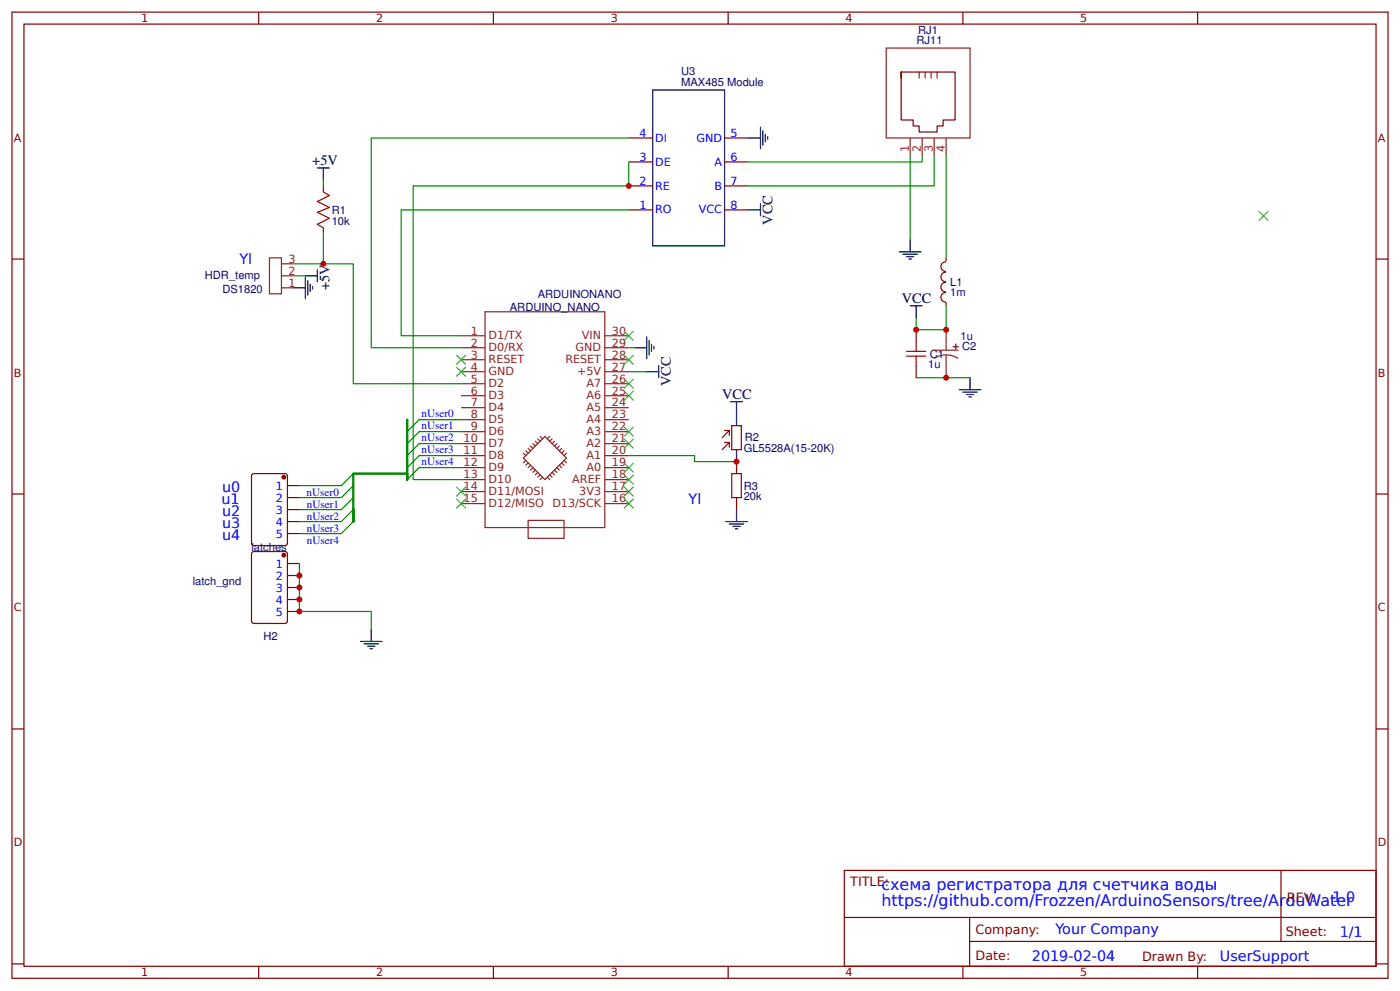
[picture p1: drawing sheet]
<svg xmlns="http://www.w3.org/2000/svg" width="309mm" height="219mm" viewBox="0 0 309 219" stroke-linecap="round" stroke-linejoin="round" font-family="sans-serif">
<g fill="none" stroke="#800" stroke-width=".26">
<path d="M2.6 2.7h304.1v213.2h-304.1zM5.3 5.3h298.7v208h-298.7zM57.1 2.7v2.6M109 2.7v2.6M160.9 2.7v2.6M199.1 15.9h11.9v10.6h-2.6v1.3h-1.4v1.3h-3.9v-1.3h-1.4v-1.3h-2.6v-10.6v1.3M212.7 2.7v2.6M264.6 2.7v2.6M138.9 35.7h5.3M138.9 30.5h5.3M160.1 35.7h5.3M160.1 30.5h5.3"/>
<path d="M2.6 57.2h2.7M71.4 41v1.4M71.4 50.3v1.3M138.9 46.3h5.3M138.9 41h5.3M160.1 46.3h5.3M160.1 41h5.3M209 57.8a1.06 1.06 0 0 0-1.1 1 1.06 1.06 0 0 0 1.1 1.1M209 56.9v.8M304 57.2h2.7M202.4 72.8v2.6M209 62.3a1.06 1.06 0 0 0-1.1 1.1 1.06 1.06 0 0 0 1.1 1"/>
<path d="M209 60.1a1.06 1.06 0 0 0-1.1 1 1.06 1.06 0 0 0 1.1 1.1M209 64.6a1.06 1.06 0 0 0-1.1 1 1.06 1.06 0 0 0 1.1 1.1M209 66.7v.8M160.1 95h1v1.1M160.1 97.7h1v1M161.1 95l-1.6 1.6M161.1 97.7l-1.6 1.5M161.7 94h2.1v5.2h-2.1zM202.4 80.7v2.7M2.6 109h2.7M55.6 104.8l.5-.3h6.9l.4 .3 .1 15.1-.3 .4-7.1 .1-.5-.3zM63.5 107.2h2.6"/>
<path d="M63.5 109.8h2.6M63.5 112.5h2.6M63.5 115.1h2.6M63.5 117.8h2.6M162.7 101.9v2.6M162.7 109.8v2.7M304 109h2.7M55.8 121.8l7.2-.1 .4 .3 .1 15.1-.3 .4-7.1 .1-.5-.3v-15zM63.5 124.4h2.6M63.5 127h2.6M63.5 129.7h2.6M63.5 132.3h2.6"/>
<path d="M63.5 135h2.6M2.6 160.9h2.7M304 160.9h2.7M186.5 192.1h117.5v21.2h-117.5zM283 192.1v15.7M2.6 212.8h2.7M57.1 213.3v2.6M109 213.3v2.6M160.9 213.3v2.6M186.6 202.5h117.3M212.7 213.3v2.6M214.2 207.8h89.7"/>
<path d="M214.2 202.5v10.6M264.6 213.3v2.6M304 212.8h2.7"/>
</g>
<g fill="none" stroke="#8d2323" stroke-width=".26">
<path d="M195.8 10.6h18.5v19.9h-18.5zM203.1 15.9v1.3M204.4 15.9v1.3M205.7 15.9v1.3M207 15.9v1.3M201.1 30.5v3.9M203.7 30.5v3.9M206.4 30.5v3.9M209 30.5v3.9M59.5 56.9h2.7v7.9h-2.7zM62.2 58.2h2.6M62.2 63.5h2.6"/>
<path d="M62.2 60.9h2.6M101.9 79.4h5.3M101.9 76.8h5.3M101.9 74.1h5.3M107.2 68.8h26.4v47.6h-26.4zM133.6 79.4h5.3M133.6 76.8h5.3M133.6 74.1h5.3M206.4 77.3h5.3M209 78.3l-1.4 .2-1.2 .6M209 78.3l1.4 .2 1.3 .6M209 72.8v4.5"/>
<path d="M209 78.3v5.1M101.9 97.9h5.3M101.9 95.3h5.3M101.9 92.6h5.3M101.9 90h5.3M101.9 87.3h5.3M101.9 84.7h5.3M101.9 82h5.3M116.2 99.5l.5 .5M116.7 99l.5 .5M117.2 98.5l.5 .5M117.7 97.9l.6 .6"/>
<path d="M118.3 97.4l.5 .5M118.8 96.9l.5 .5M119.3 96.3l.6 .6M121.4 96.3l-.5 .6M122 96.9l-.6 .5M122.5 97.4l-.5 .5M123 97.9l-.5 .6M123.6 98.5l-.6 .5M124.1 99l-.5 .5M124.6 99.5l-.5 .5M133.6 97.9h5.3M133.6 95.3h5.3"/>
<path d="M133.6 92.6h5.3M133.6 90h5.3M133.6 87.3h5.3M133.6 84.7h5.3M133.6 82h5.3M101.9 108.5h5.3M101.9 105.9h5.3M101.9 103.2h5.3M101.9 100.6h5.3M101.9 111.2h5.3M115.6 101.1l4.8-4.8 4.7 4.8-4.7 4.8zM115.6 100l.6 .6"/>
<path d="M116.2 101.6l-.6 .6M116.7 114.9h7.9v3.9h-7.9zM116.7 102.2l-.5 .5M117.2 102.7l-.5 .5M117.7 103.2l-.5 .5M118.3 103.7l-.6 .6M118.8 104.3l-.5 .5M119.3 104.8l-.5 .5M119.9 105.3l-.6 .6M120.9 105.3l.5 .6M121.4 104.8l.6 .5M122 104.3l.5 .5"/>
<path d="M122.5 103.7l.5 .6M123 103.2l.6 .5M123.6 102.7l.5 .5M124.1 102.2l.5 .5M124.6 101.6l.5 .6M125.1 100l-.5 .6M133.6 108.5h5.3M133.6 105.9h5.3M133.6 103.2h5.3M133.6 100.6h5.3M133.6 111.2h5.3"/>
</g>
<path d="M71.4 42.4l1.4 .8-2.7 1.3 2.7 1.3-2.7 1.1 2.7 1.3-2.7 1.3 1.3 .8M200.3 78.6h4.2M200.3 77.5h4.2M202.4 75.4v2.1M202.4 78.6v2.1M161.7 104.5h2.1v5.3h-2.1z" fill="none" stroke="#a00000" stroke-width=".26"/>
<g fill="#8d2323" stroke="#8d2323" stroke-width=".26">
<path d="M210.6 76.5h1.1z"/>
<path d="M211.1 76v1z"/>
</g>
<g fill="#000" stroke="#3c3" stroke-width=".26">
<path d="M278.1 46.6l2.1 2.1zM278.1 48.7l2.1-2.1z"/>
<path d="M100.8 78.3l2.1 2.2zM102.9 78.3l-2.1 2.2z"/>
<path d="M137.8 78.3l2.2 2.2zM140 78.3l-2.2 2.2z"/>
<path d="M137.8 73.1l2.2 2.1zM140 73.1l-2.2 2.1z"/>
<path d="M100.8 81l2.1 2.1zM102.9 81l-2.1 2.1z"/>
<path d="M137.8 96.9l2.2 2.1zM140 96.9l-2.2 2.1z"/>
<path d="M137.8 94.2l2.2 2.1zM140 94.2l-2.2 2.1z"/>
<path d="M137.8 86.3l2.2 2.1zM140 86.3l-2.2 2.1z"/>
<path d="M137.8 83.6l2.2 2.2zM140 83.6l-2.2 2.2z"/>
<path d="M100.8 107.4l2.1 2.2zM102.9 107.4l-2.1 2.2z"/>
<path d="M100.8 110.1l2.1 2.1zM102.9 110.1l-2.1 2.1z"/>
<path d="M137.8 110.1l2.2 2.1zM140 110.1l-2.2 2.1z"/>
<path d="M137.8 107.4l2.2 2.2zM140 107.4l-2.2 2.2z"/>
<path d="M137.8 104.8l2.2 2.1zM140 104.8l-2.2 2.1z"/>
<path d="M137.8 102.2l2.2 2.1zM140 102.2l-2.2 2.1z"/>
</g>
<g fill="none" stroke="#000" stroke-width=".26">
<path d="M144.2 19.9h15.9v34.4h-15.9zM70.1 37.1h2.7M71.4 37.1v2.6M165.4 30.5h2.6M168 28.1v4.7M168.5 28.9v3.1M169.1 29.7v1.5M169.6 30.2v.5M70.1 59.6v2.6M165.4 46.3h2.6M168 45v2.7M198.7 55.6h4.8"/>
<path d="M199.5 56.1h3.2M200.3 56.6h1.6M200.8 57.2h.5M201.1 52.9v2.7M64.8 63.5h2.7M67.5 60.9h2.6M67.5 61.1v4.8M68 61.9v3.2M68.5 62.7v1.6M69.1 63.3v.5M140.2 76.8h2.7M142.9 74.4v4.7"/>
<path d="M143.4 75.2v3.1M143.9 76v1.5M144.5 76.5v.5M201.1 67.5h2.6M202.4 67.5v2.6M142.9 82h2.6M145.5 80.7v2.7M161.4 88.7h2.6M162.7 88.7v5.3M162.7 99.2v2.7M211.9 86h4.8M212.7 86.5h3.2"/>
<path d="M213.5 87.1h1.6M214 87.6h.6M214.3 83.4v2.6M160.3 115.1h4.8M161.1 115.6h3.2M161.9 116.2h1.6M162.5 116.7h.5M162.7 112.5v2.6M82 138.9v2.7M79.6 141.6h4.8M80.4 142.1h3.2M81.2 142.6h1.6"/>
<path d="M81.8 143.2h.5"/>
</g>
<g fill="none" stroke="#080" stroke-width=".26">
<path d="M71.4 39.7v1.3M138.9 30.5h-56.9v46.3h19.9M138.9 35.7v5.3h-47.6v64.9h10.6M201.1 34.4v18.5M203.7 34.4v1.3h-38.3M206.4 34.4v6.6h-41M209 34.4v22.5M64.8 58.2h13.3v26.5h23.8M71.4 51.6v6.6M138.9 46.3h-50.3v27.8h13.3M64.8 60.9h2.7M138.9 76.8h1.3"/>
<path d="M209 67.5v5.3h-6.6v-2.7M92.6 92.6h9.3M92.6 95.3h9.3M92.6 97.9h9.3M138.9 82h4M202.4 83.4h11.9M66.1 107.2h9.3M66.1 109.8h9.3M66.1 112.5h9.3M66.1 115.1h9.3M66.1 117.8h9.3M92.6 103.2h9.3"/>
<path d="M92.6 100.6h9.3M138.9 100.6h14.6v1.3h9.2M66.1 124.4v10.6h15.9v3.9"/>
</g>
<path d="M90 92.6v13.3v-1.4h-11.9v10.6v-2.6" fill="none" stroke="#080" stroke-width=".53"/>
<path d="M92.6 92.6l-2.6 2.7zM90 97.9l2.6-2.6zM78.1 104.5l-2.7 2.7zM75.4 109.8l2.7-2.6zM75.4 112.5l2.7-2.7zM75.4 115.1l2.7-2.6zM78.1 115.1l-2.7 2.7zM90 100.6l2.6-2.7zM92.6 100.6l-2.6 2.6zM90 105.9l2.6-2.7z" fill="#000" stroke="#080" stroke-width=".26"/>
<g fill="#800" stroke="#800" stroke-width=".26">
<circle cx="62.7" cy="105.3" r=".4"/>
<circle cx="62.7" cy="122.5" r=".4"/>
</g>
<g fill="#c00">
<circle cx="162.7" cy="101.9" r=".66"/>
<circle cx="66.1" cy="135" r=".66"/>
<circle cx="66.1" cy="132.3" r=".66"/>
<circle cx="66.1" cy="129.7" r=".66"/>
<circle cx="66.1" cy="127" r=".66"/>
<circle cx="138.9" cy="41" r=".66"/>
<circle cx="209" cy="83.4" r=".66"/>
<circle cx="209" cy="72.8" r=".66"/>
<circle cx="202.4" cy="72.8" r=".66"/>
<circle cx="71.4" cy="58.2" r=".66"/>
</g>
<g font-size="3.5" fill="#00f">
<text x="194.7" y="196.3">схема регистратора для счетчика воды</text>
<text x="194.7" y="199.9">https://github.com/Frozzen/ArduinoSensors/tree/ArduWater</text>
</g>
<g font-size="3.2">
<text x="69" y="36.5">+5V</text>
<text x="170.7" y="49.6" transform="rotate(-90 170.7 49.6)">VCC</text>
<text x="72.8" y="64.1" transform="rotate(-90 72.8 64.1)">+5V</text>
<text x="199.2" y="67">VCC</text>
<text x="148.2" y="85.3" transform="rotate(-90 148.2 85.3)">VCC</text>
<text x="159.5" y="88.1">VCC</text>
</g>
<g font-size="3.2" fill="#00f">
<text x="52.9" y="58.2">Yl</text>
<text x="48.9" y="111.2">u1</text>
<text x="49" y="114">u2</text>
<text x="49.1" y="108.6">u0</text>
<text x="152.1" y="111.2">Yl</text>
<text x="49" y="116.6">u3</text>
<text x="49" y="119.3">u4</text>
<text x="294.4" y="199.1">1.0</text>
<text x="233.2" y="206.2">Your Company</text>
<text x="296" y="206.8">1/1</text>
<text x="228" y="212.1">2019-02-04</text>
<text x="269.5" y="212">UserSupport</text>
</g>
<g font-size="2.8" fill="#800">
<text x="187.9" y="195.6">TITLE:</text>
<text x="284.3" y="199.1">REV:</text>
<text x="215.5" y="206.2">Company:</text>
<text x="284.1" y="206.7">Sheet:</text>
<text x="215.5" y="212">Date:</text>
<text x="252.3" y="212">Drawn By:</text>
</g>
<g font-size="2.5" fill="#800">
<text x="31.2" y="4.9">1</text>
<text x="83.1" y="4.9">2</text>
<text x="134.9" y="4.9">3</text>
<text x="186.8" y="4.9">4</text>
<text x="238.7" y="4.9">5</text>
<text x="3" y="31.2">A</text>
<text x="304.4" y="31.2">A</text>
<text x="3" y="83.1">B</text>
<text x="304.4" y="83.1">B</text>
<text x="3" y="135">C</text>
<text x="304.4" y="135">C</text>
<text x="3" y="186.8">D</text>
<text x="304.4" y="186.8">D</text>
<text x="31.2" y="215.5">1</text>
<text x="83.1" y="215.5">2</text>
<text x="134.9" y="215.5">3</text>
<text x="186.8" y="215.5">4</text>
<text x="238.7" y="215.5">5</text>
</g>
<g font-size="2.5" fill="#000080">
<text x="202.5" y="9.8">RJ11</text>
<text x="202.8" y="7.6">RJ1</text>
<text x="150.5" y="16.7">U3</text>
<text x="150.5" y="19.1">MAX485 Module</text>
<text x="73.3" y="47.2">R1</text>
<text x="73.3" y="49.6">10k</text>
<text x="45.2" y="61.7">HDR_temp</text>
<text x="49.1" y="64.7">DS1820</text>
<text x="118.8" y="65.8">ARDUINONANO</text>
<text x="209.9" y="65.4">1m</text>
<text x="209.9" y="63.1">L1</text>
<text x="112.6" y="68.7">ARDUINO_NANO</text>
<text x="212.2" y="75">1u</text>
<text x="212.6" y="77.2">C2</text>
<text x="205" y="81.2">1u</text>
<text x="205.4" y="79">C1</text>
<text x="164.3" y="99.8">GL5528A(15-20K)</text>
<text x="164.6" y="97.4">R2</text>
<text x="164.3" y="110.4">20k</text>
<text x="164.3" y="108">R3</text>
<text x="55.6" y="121.6">latches</text>
<text x="42.6" y="129.1">latch_gnd</text>
<text x="58.2" y="141.2">H2</text>
</g>
<g font-size="2.5" fill="#00f">
<text x="141.3" y="35.5">3</text>
<text x="141.3" y="30.2">4</text>
<text x="144.7" y="31.2">DI</text>
<text x="153.9" y="31.2">GND</text>
<text x="161.4" y="30.2">5</text>
<text x="161.4" y="35.5">6</text>
<text x="141.3" y="40.8">2</text>
<text x="144.7" y="41.8">RE</text>
<text x="144.7" y="36.5">DE</text>
<text x="157.9" y="41.8">B</text>
<text x="157.9" y="36.5">A</text>
<text x="161.4" y="40.8">7</text>
<text x="141.3" y="46.1">1</text>
<text x="144.7" y="47.1">RO</text>
<text x="154.4" y="47.1">VCC</text>
<text x="161.4" y="46.1">8</text>
<text x="93.1" y="92">nUser0</text>
<text x="93.1" y="94.6">nUser1</text>
<text x="93.1" y="97.3">nUser2</text>
<text x="93.1" y="99.9">nUser3</text>
<text x="93.1" y="102.6">nUser4</text>
<text x="60.9" y="108.2">1</text>
<text x="60.9" y="110.9">2</text>
<text x="60.9" y="113.5">3</text>
<text x="67.7" y="109.5">nUser0</text>
<text x="67.8" y="112.2">nUser1</text>
<text x="60.9" y="116.2">4</text>
<text x="60.9" y="118.8">5</text>
<text x="67.8" y="114.8">nUser2</text>
<text x="67.8" y="117.4">nUser3</text>
<text x="60.9" y="125.4">1</text>
<text x="67.8" y="120.1">nUser4</text>
<text x="60.9" y="128.1">2</text>
<text x="60.9" y="130.7">3</text>
<text x="60.9" y="133.4">4</text>
<text x="60.9" y="136">5</text>
</g>
<g font-size="2.5" fill="#8d2323">
<text x="200.8" y="33.6" transform="rotate(-90 200.8 33.6)">1</text>
<text x="203.5" y="33.6" transform="rotate(-90 203.5 33.6)">2</text>
<text x="206.1" y="33.6" transform="rotate(-90 206.1 33.6)">3</text>
<text x="208.8" y="33.6" transform="rotate(-90 208.8 33.6)">4</text>
<text x="63.8" y="58">3</text>
<text x="63.8" y="63.3">1</text>
<text x="63.8" y="60.6">2</text>
<text x="104" y="76.5">2</text>
<text x="104" y="73.8">1</text>
<text x="107.9" y="77.5">D0/RX</text>
<text x="107.9" y="74.9">D1/TX</text>
<text x="127.2" y="77.5">GND</text>
<text x="128.6" y="74.9">VIN</text>
<text x="135.2" y="73.8">30</text>
<text x="135.2" y="76.5">29</text>
<text x="104" y="81.8">4</text>
<text x="104" y="79.1">3</text>
<text x="107.9" y="82.8">GND</text>
<text x="107.9" y="80.2">RESET</text>
<text x="124.9" y="80.2">RESET</text>
<text x="127.5" y="82.8">+5V</text>
<text x="135.2" y="79.1">28</text>
<text x="135.2" y="81.8">27</text>
<text x="104" y="89.7">7</text>
<text x="104" y="87.1">6</text>
<text x="104" y="84.4">5</text>
<text x="107.9" y="88.1">D3</text>
<text x="107.9" y="85.5">D2</text>
<text x="129.6" y="85.5">A7</text>
<text x="129.6" y="88.1">A6</text>
<text x="135.2" y="84.4">26</text>
<text x="135.2" y="87.1">25</text>
<text x="135.2" y="89.7">24</text>
<text x="104" y="95">9</text>
<text x="104" y="92.4">8</text>
<text x="107.9" y="93.4">D5</text>
<text x="107.9" y="90.8">D4</text>
<text x="129.6" y="90.8">A5</text>
<text x="129.6" y="93.4">A4</text>
<text x="135.2" y="92.4">23</text>
<text x="135.2" y="95">22</text>
<text x="102.4" y="100.3">11</text>
<text x="102.4" y="97.7">10</text>
<text x="107.9" y="101.4">D8</text>
<text x="107.9" y="98.7">D7</text>
<text x="107.9" y="96.1">D6</text>
<text x="129.6" y="96.1">A3</text>
<text x="129.6" y="98.7">A2</text>
<text x="129.6" y="101.4">A1</text>
<text x="135.2" y="97.7">21</text>
<text x="135.2" y="100.3">20</text>
<text x="102.4" y="105.6">13</text>
<text x="102.4" y="102.9">12</text>
<text x="107.9" y="106.7">D10</text>
<text x="107.9" y="104">D9</text>
<text x="126.4" y="106.7">AREF</text>
<text x="129.6" y="104">A0</text>
<text x="135.2" y="102.9">19</text>
<text x="135.2" y="105.6">18</text>
<text x="102.4" y="108.2">14</text>
<text x="102.4" y="110.9">15</text>
<text x="107.9" y="109.3">D11/MOSI</text>
<text x="107.9" y="111.9">D12/MISO</text>
<text x="122" y="111.9">D13/SCK</text>
<text x="128" y="109.3">3V3</text>
<text x="135.2" y="108.2">17</text>
<text x="135.2" y="110.9">16</text>
</g>
</svg>
